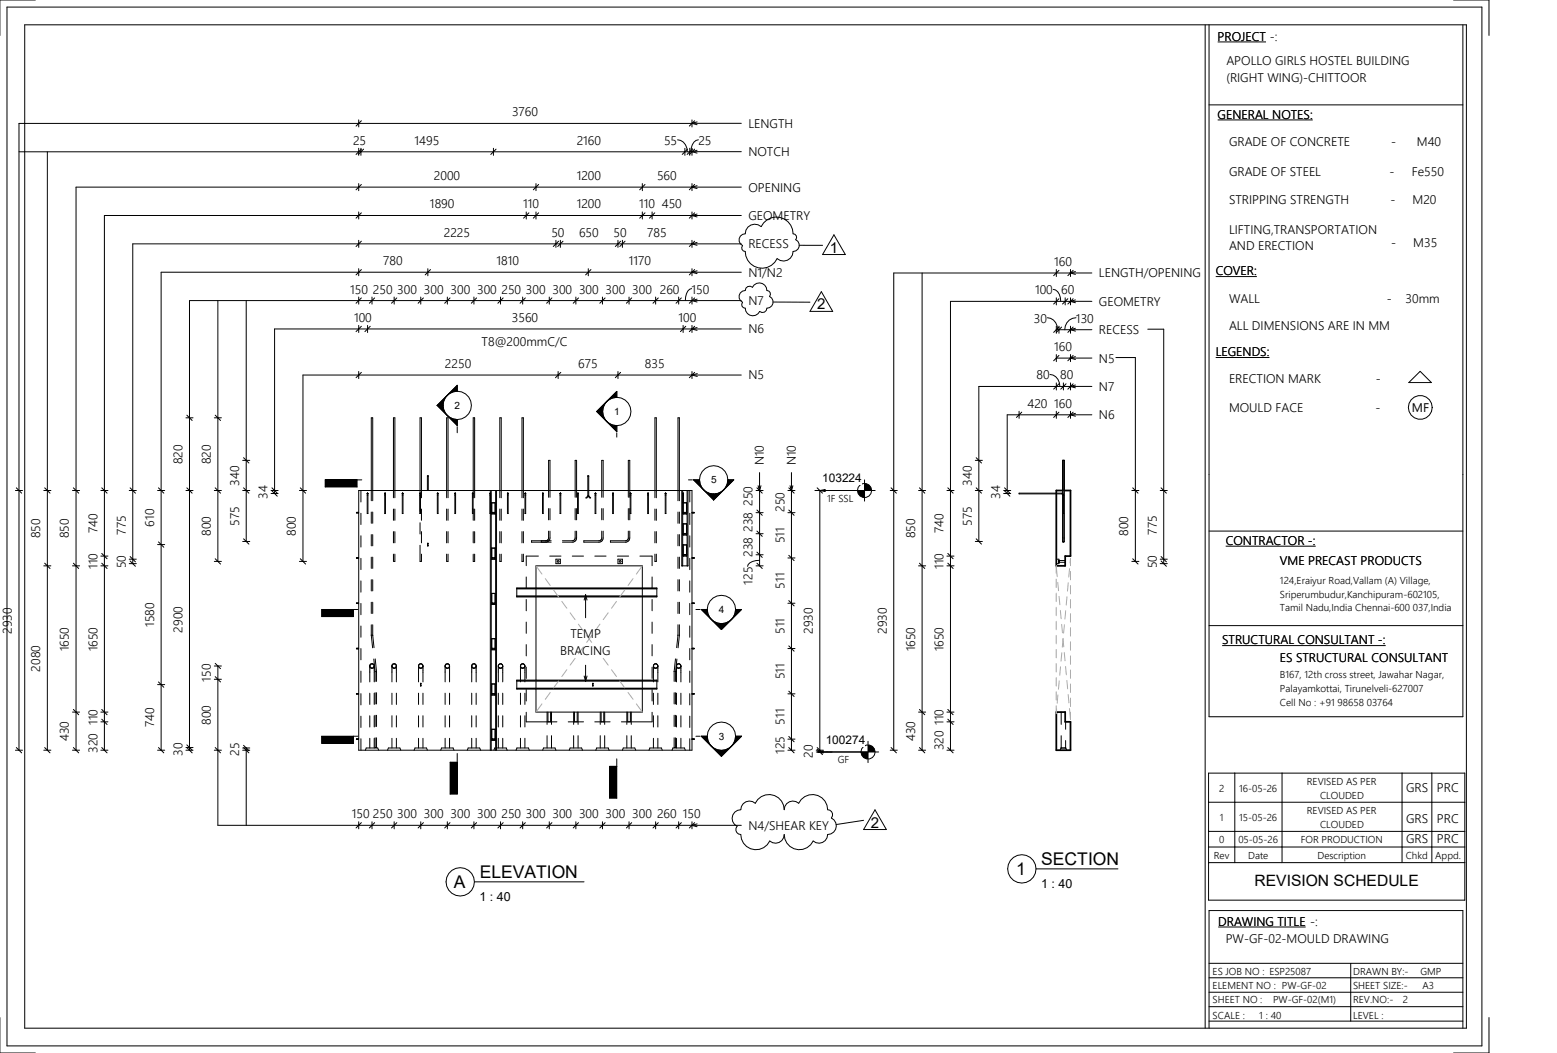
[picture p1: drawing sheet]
<svg xmlns="http://www.w3.org/2000/svg" width="439mm" height="297mm" viewBox="0 0 439 297" stroke-linecap="round" stroke-linejoin="round" font-family="sans-serif">
<g fill="#000">
<path d="M123.3 114.4l2.9-2.9-.7 .9-.5 2zM123.3 114.4h1.7l.5 2 .7 .8zM129 108.7v1.7l-1 .1-1.8 1zM168.4 116.1l2.8-2.8-.6 .8-.6 2zM168.4 116.1h1.6l.6 2 .6 .8zM171.2 113.3l2.8-2.9v1.7l-2 .5zM91.7 135.4h9v2h-9zM103.6 139.2h.2zM108.7 139.1v.2zM113.5 139.2h.2zM118.5 139.1v.2zM123.4 139.2h.2z"/>
<path d="M128.4 139.1v.2zM126.2 117.2l1.8 1 1 .2v1.6zM133.4 139.1v.2zM138.2 139.2h.2zM143.3 139.1v.2zM148.1 139.2h.2zM153.2 139.1v.2zM158 139.2h.2zM163.1 139.1v.2zM167.9 139.2h.2zM172.9 139.2h.2zM171.2 118.9l.8 .7 2 .5v1.7z"/>
<path d="M177.8 139.2h.2zM182.8 139.1v.2zM187.8 139.1v.2zM192.7 139.1v.2zM195.7 135.4h1.7l.1 1 1 1.8zM205.4 135.4h1.6l-2.8 2.8 1-1.8zM231.3 138.4l1.5-.3v.6zM241.9 138.4h2v2a2 2 0 0 1-2-2zM243.9 136.4a2 2 0 0 1 2 2h-2zM201.4 139.4l2-.5 .8-.7-2.8 2.8zM198.5 138.2l.9 .7 2 .5v1.6zM90.7 207.7h9v2h-9z"/>
<path d="M127 215.1h2v9h-2zM172 216.2h2v9h-2zM197.9 207.7h1.6l.6 2 .6 .9zM203.5 211.7l2-.5 .9-.6-2.9 2.8zM200.7 210.6l1.8 1 1 .1v1.7zM207.5 207.7h1.7l-2.8 2.9 .6-.9z"/>
</g>
<g fill="none" stroke="#000" stroke-width=".28">
<path d="M101.2 33.8v2M102 34.1l-1.5 1.5M191.2 39.4a3 3 0 0 1 2.7 3.4M195.2 33.8v2M195.2 34.8h-189.8v176.9M196 34.1l-1.5 1.5M197 39.4a2.5 2.5 0 0 0-2 2.4l-.1 1M5.4 42.8h189.8M13.4 42.8v168.9M101.2 41.8v2M101.2 51.8v2M101.2 59.8v2"/>
<path d="M101.8 41.8v2M102 42.1l-1.5 1.5M102 52l-1.5 1.5M102.6 42.1l-1.5 1.5M139.2 41.8v2M140 42.1l-1.5 1.5M148.5 59.8v2M151.2 51.8v2M151.2 59.8v2M152 52l-1.5 1.5M181.2 51.8v2M181.2 59.8v2"/>
<path d="M182 52l-1.5 1.5M184 59.8v2M193.2 41.8v2M194 42.1l-1.5 1.5M194.6 41.8v2M195.2 41.8v2M195.2 51.8v2M195.2 59.8v2M195.2 52.8h-173.7v158.9M195.4 42.1l-1.5 1.5M196 42.1l-1.5 1.5M196 52l-1.5 1.5"/>
<path d="M101.2 75.8v2M101.2 68.8h-63.7v69.6M102 60.1l-1.5 1.5M102 76.1l-1.5 1.5M120.7 75.8v2M121.5 76.1l-1.5 1.5M149.2 60.1l-1.5 1.5M152 60.1l-1.5 1.5M166 75.8v2M166.7 76.1l-1.5 1.5M182 60.1l-1.5 1.5M184.7 60.1l-1.5 1.5"/>
<path d="M195.2 75.8v2M195.2 60.8h-165.7v150.9M195.2 76.8h-149.7v134.9M196 60.1l-1.5 1.5M196 76.1l-1.5 1.5M260.2 77v61.4M298 77h-45.8v61.4M61.5 84.8v73.6M69.5 84.8v68M101.2 83.8v2M101.2 91.8v2M102 84.1l-1.5 1.5"/>
<path d="M102 92.1l-1.5 1.5M103.7 91.8v2M104.5 92.1l-1.5 1.5M105 83.8v2M105.7 84.1l-1.5 1.5M111.2 83.8v2M112 84.1l-1.5 1.5M118.7 83.8v2M119.5 84.1l-1.5 1.5M126.2 83.8v2M127 84.1l-1.5 1.5M133.7 83.8v2"/>
<path d="M134.5 84.1l-1.5 1.5M141.2 83.8v2M142 84.1l-1.5 1.5M147.5 83.8v2M148.2 84.1l-1.5 1.5M155 83.8v2M155.7 84.1l-1.5 1.5M162.5 83.8v2M163.2 84.1l-1.5 1.5M170 83.8v2M170.7 84.1l-1.5 1.5M177.5 83.8v2"/>
<path d="M178.2 84.1l-1.5 1.5M185 83.8v2M185.7 84.1l-1.5 1.5M191.5 83.8v2M192.2 84.1l-1.5 1.5M192.7 91.8v2M193.5 92.1l-1.5 1.5M195.1 81.4a2.37 2.37 0 0 0-1.7 2.4v1M195.2 83.8v2M195.2 91.8v2M195.2 84.8h-141.7v126.9M195.2 92.8h-117.7v46.4"/>
<path d="M196 84.1l-1.5 1.5M196 92.1l-1.5 1.5M298 85h-29.8v53.4M323.8 92.9h4.5v45.5M52.5 117.9h2M52.7 117.1l1.5 1.5M60.5 117.9h2M60.7 117.1l1.5 1.5M101.2 105.8h-15.7v32.6M123.3 114.4l5.7 5.6v-1.6M123.3 114.4h1.7M123.3 114.4l2.9 2.8"/>
<path d="M125 114.4l.5 2 .7 .8M126.2 117.2l1.8 1 1 .2M129 110.4a4 4 0 0 1 4 4 4 4 0 0 1-4 4M129 110.4a4 4 0 0 0-4 4 4 4 0 0 0 4 4M129 110.4a4 4 0 0 0-4 4M129 110.4v-1.7l-5.7 5.7M168.4 116.1l5.6 5.7v-1.7M168.4 116.1h1.6M170 116.1a4 4 0 0 0 4 4M174 112.1a4 4 0 0 1 4 4 4 4 0 0 1-4 4M174 112.1a4 4 0 0 0-4 4 4 4 0 0 0 4 4M174 112.1a4 4 0 0 0-4 4"/>
<path d="M174 112.1v-1.7l-5.6 5.7M287.5 117h-3.3v21.4M298 109h-21.8v20.9M314.8 100.9h5.5v37.5M397.5 107.9l3.2-3.1 3.1 3.1zM4.4 138.4h2M4.6 137.6l1.5 1.5M12.4 138.4h2M12.6 137.6l1.5 1.5M20.5 138.4h2M20.7 137.6l1.5 1.5M28.5 138.4h2"/>
<path d="M28.7 137.6l1.5 1.5M44.5 138.4h2M44.7 137.6l1.5 1.5M52.5 138.4h2M52.7 137.6l1.5 1.5M60.5 138.4h2M60.7 137.6l1.5 1.5M68.5 138.4h2M68.5 129.9h2M68.7 137.6l1.5 1.5M68.7 129.1l1.5 1.5M76.5 138.4h2"/>
<path d="M76.5 139.2h2M76.7 138.5l1.5 1.5M76.7 137.6l1.5 1.5M100.7 135.4v2h-9v-2h10.4M101.2 138.4h94v73.3h-94zM101.8 138.4v3.2M103.6 139.2h.2zM103.6 139.2v5.7h.2v-5.7M103.6 139.2h.1M103.7 139.2h-.1M103.7 139.1v.1M103.7 139.1h.1"/>
<path d="M103.7 139.1l.1 .1M103.8 139.2h.1M108.6 139.2v5.7h.2v-5.7M108.6 139.2h.1M108.6 139.1v.1M108.7 139.1v.2zM108.7 139.1h.1M108.7 139.1v.1M108.7 139.2h.1M113.5 139.2h.2zM113.5 139.2v5.7h.2v-5.7M113.5 139.2h.1"/>
<path d="M113.6 139.1h.1M113.6 139.2h.1M113.7 139.2h.1M118.4 139.2v5.7h.2v-5.7M118.4 139.2h.1M118.5 139.2h-.1M118.5 139.2h.1M118.5 139.2v-21.3h.4v22.5M118.5 139.7v4.6M118.5 139.1v.2zM118.5 139.1h.1M118.6 139.2h.1"/>
<path d="M120.6 138.4v-4.2h.2v4.2M120.6 134.4h.2M123.4 139.2h.2zM123.4 139.2v5.7h.2v-5.7M123.4 139.2h.1M123.5 139.1h.1M123.5 139.2h.1M123.6 139.2h.1M128.3 139.2v5.7h.2v-5.7M128.4 139.2h-.1M128.4 139.1v.1M128.4 139.1v.2z"/>
<path d="M128.4 139.1h.1M128.5 139.1v.1M128.5 139.2h.1M129 120.4v1.7M133.3 139.2v5.7h.2v-5.7M133.3 139.2h.1M133.4 139.1l-.1 .1M133.4 139.1v.2zM133.4 139.1h.1M133.4 139.1v.1M133.4 139.2h.1M133.5 139.2h.1"/>
<path d="M138.2 139.2h.2zM138.2 139.2v5.7h.2v-5.7M138.2 139.2h.1M138.3 139.2h-.1M138.3 139.1v.1M138.3 139.1h.1M138.3 138.4v73.3M138.4 139.1v.1M138.4 139.2h.1M138.6 138.4v73.3M139.8 138.4v73.3M140.1 138.4v73.3"/>
<path d="M143.2 139.2v5.7h.2v-5.7M143.2 139.2h.1M143.2 139.1v.1M143.3 139.1v.2zM143.3 139.1h.1M143.3 139.1v.1M143.4 139.2h.1M148.1 139.2h.2zM148.1 139.2v5.7h.2v-5.7M148.1 139.2h.1M148.2 139.2h-.1M148.2 139.1v.1"/>
<path d="M148.2 139.1h.1M148.2 139.1l.1 .1M148.3 139.2h.1M153.1 139.2v5.7h.2v-5.7M153.1 139.2h.1M153.1 139.1v.1M153.2 139.1v.2zM153.2 139.1h.1M153.2 139.1v.1M153.2 139.2h.1M153.3 139.2h.1M158 139.2h.2z"/>
<path d="M158 139.2v5.7h.2v-5.7M158 139.2h.1M158.1 139.2h-.1M158.1 139.1h.1M158.2 139.2h.1M163 139.2v5.7h.2v-5.7M163 139.2h.1M163.1 139.1v.2zM163.1 139.1h-.1M163.1 139.1h.1M163.1 139.2h.1M163.2 139.2h.1"/>
<path d="M165.9 139.9l-.6 .6h.3l.5-.6M165.9 139.9h.2M165.9 139.9v-5.7h.2v5.7M165.9 134.4h.2M166.1 139.9l.6 .6-.7-.4M167.9 139.2h.2zM167.9 139.2v5.7h.2v-5.7M167.9 139.2h.1M168 139.1h.1M168 139.1l.1 .1M168.1 139.2h.1M172.9 139.2h.2z"/>
<path d="M172.9 139.2v5.7h.2v-5.7M172.9 139.2h.1M172.9 139.1v.1M173 139.1h-.1M173 139.1v.1M173 139.2h.1M174 122.1v1.2M177.8 139.2h.2zM177.8 139.2v5.7h.2v-5.7M177.8 139.2h.1M177.9 139.1l-.1 .1M177.9 139.1h.1"/>
<path d="M177.9 139.1v.1M177.9 139.2h.1M178 139.2h.1M182.7 139.2v5.7h.2v-5.7M182.7 139.2h.1M182.8 139.2h-.1M182.8 139.2h.1M182.8 139.1v.1M182.8 139.1v.2zM182.8 139.1h.1M182.9 139.1v.1M182.9 139.2h.1"/>
<path d="M187.7 139.2v5.7h.2v-5.7M187.7 139.2h.1M187.8 139.1l-.1 .1M187.8 139.1v.2zM187.8 139.1h.1M187.8 139.1v.1M187.9 139.2h.1M192.4 138.4v21.2h1.7v-21.2M192.6 138.4v21.2M192.6 139.2h.1M192.7 139.2h-.1M192.7 139.2h.1"/>
<path d="M192.7 139.1v.1M192.7 139.1v.2zM192.7 139.1h.1M192.8 139.1v.1M192.8 139.2h.1M192.8 139.2v2.7M193.9 138.4v21.2M194.2 135.4h1.2M194.6 138.4v3.2M197.4 135.4a4 4 0 0 1 4-4 4 4 0 0 1 4 4M197.4 135.4a4 4 0 0 0 4 4 4 4 0 0 0 4-4M197.4 135.4a4 4 0 0 0 4 4"/>
<path d="M197.4 135.4h-1.7l5.7 5.6M201.4 139.4v1.6M205.4 135.4a4 4 0 0 1-4 4M205.4 135.4h1.6l-5.6 5.6M213.3 138.4h2M213.6 137.6l1.5 1.5M214.3 138.4v21.2M222.3 138.4h2M222.5 137.6l1.5 1.5M223.3 138.4v73.3M229.9 138.4h17M230.6 137.6l1.5 1.5"/>
<path d="M231.3 138.4l1.5-.3v.6zM231.3 138.4v73.8M243.9 135.4v6M287.5 139.1l12.3 .1 .3 .5v5.2h-.2v-5.2l-.2-.3-12.2-.1zM299.8 139.2v-9.3h.4v22.9M299.8 139.5v13.3M12.4 159.6h2M12.6 158.9l1.5 1.5M20.5 159.6h2M20.7 158.9l1.5 1.5M28.5 156.9h2M28.5 159.6h2"/>
<path d="M28.7 158.9l1.5 1.5M28.7 156.1l1.5 1.5M44.5 153.6h2M44.7 152.9l1.5 1.5M60.5 158.4h2M60.7 157.6l1.5 1.5M68.5 152.8h2M68.7 152l1.5 1.5M100.6 157.4h.1M100.6 144.6h.1M100.6 157.4v.1M100.6 144.6v.1"/>
<path d="M100.6 157.5h.6M100.6 157.3v.1M100.6 157.3h.6M100.6 144.7h.6M100.6 144.6h.6M101.2 157.5h.1M101.2 157.3h.1M101.2 144.7h.1M101.2 144.6h.1M101.8 144.8v3.2M101.8 151.2v3.2M101.8 157.5v3.2"/>
<path d="M104.8 141.3v-23.4h.4v23.4M104.8 144.5v3.1M104.8 150.8v3.2M104.8 157.2v3.2M105.2 144.5v3.1M105.2 150.8v3.2M105.2 157.2v3.2M111 140.4v-22.5h.4v22.5M111 143.6v3.2M111 150v3.2M111 156.3v2.1h.4v-2.1M111.4 143.6v3.2"/>
<path d="M111.4 150v3.2M118.5 153.8v4.6h.4v-2.1M118.5 147.5v3.2M118.9 143.6v3.2M118.9 150v3.2M120.6 153.3h.2v.7h-.2zM120.6 153.3h.2M120.6 154h.2M126 156.3v2.1h.4v-2.1M126 140.4v-22.5h.4v22.5M126 143.6v3.2M126 150v3.2"/>
<path d="M126.4 143.6v3.2M126.4 150v3.2M133.5 156.3v2.1h.4v-2.1M133.5 140.4v-22.5h.4v22.5M133.5 143.6v3.2M133.5 150v3.2M133.9 143.6v3.2M133.9 150v3.2M138.7 154.6v3.2M138.7 141.9v3.1M138.7 157.8h1M138.7 154.6h1"/>
<path d="M138.7 145h1M138.7 141.9h1M138.8 157.3v.2M138.8 157.5h.9M138.8 157.3h.9M138.8 144.6v.1M138.8 144.7h.9M138.8 144.6h.9M138.8 157.5h.1M138.8 157.3h.1M138.8 144.7h.1M138.8 144.6h.1"/>
<path d="M138.8 141.9v3.1M138.8 154.6v3.2M138.8 154.7h.9M138.8 157.7h.9M138.9 157.3v.1M138.9 144.6h.1M139.7 141.9v3.1M139.7 154.6v3.2M139.7 157.5h.1M139.7 157.3h.1M139.7 144.7h.1M139.7 144.6h.1"/>
<path d="M139.7 157.3v.2M139.7 144.6v.1M139.7 154.6h.1M139.7 141.9h.1M139.7 157.8h.1M139.7 145h.1M141 156.3v2.1h.4v-2.1M141 140.4v-22.5h.4v22.5M141 143.6v3.2M141 150v3.2M141.4 143.6v3.2M141.4 150v3.2"/>
<path d="M147.3 156.3v2.1h.4v-2.1M147.3 140.4v-22.5h.4v22.5M147.3 143.6v3.2M147.3 150v3.2M147.7 143.6v3.2M147.7 150v3.2M151.2 159.6h30v41.3h-30zM151.9 156.9h-3.4v2.7M152.7 152.6v.4M154.8 140.3v-10.4h.4v10.4M154.8 143.5v3.2M154.8 149.9l-.1 2.1-.2 .3-.5 .3"/>
<path d="M155.1 156.9h3.2M155.2 143.5v3.2M155.2 149.9l-.1 2.2-.5 .7-.6 .2M155.5 152.6h-5.5v.4h5.5M156.8 157.8h1.3v1.2h-1.3zM161.5 156.9h3.1M162.3 149.9l-.1 2.1-.3 .5-3.2 .1M162.3 140.3v-10.4h.4v10.4M162.3 143.5v3.2M162.7 149.9v1.9l-.4 .8-.8 .4h-2.8M162.7 143.5v3.2M167.8 156.9h3.2"/>
<path d="M169.8 149.9v2.1l-.4 .5-4.7 .1v.4l4.9-.2 .5-.7 .1-2.2M169.8 140.3v-10.4h.4v10.4M169.8 143.5v3.2M170.2 143.5v3.2M174.2 156.9h3.2M174.4 157.8h1.2v1.2h-1.2zM177.3 149.9v2.1l-.4 .5-4.7 .1v.4l4.9-.2 .5-.7 .1-2.2M177.3 140.3v-10.4h.4v10.4M177.3 143.5v3.2M177.7 143.5v3.2M180.5 156.9h3.5v2.7M184.8 156.3v2.1h.4v-2.1"/>
<path d="M184.8 140.4v-22.5h.4v22.5M184.8 143.6v3.2M184.8 150v3.2M185.2 143.6v3.2M185.2 150v3.2M191.3 141.3v-23.4h.4v23.4M191.3 144.5v3.1M191.3 150.8v3.2M191.3 157.2v3.2M191.7 144.5v3.1M191.7 150.8v3.2M191.7 157.2v3.2"/>
<path d="M192.7 147.8v3.1M192.7 153.7v3.2M192.7 141.9v3.1M192.7 156.9h1M192.7 145h1M192.7 141.9h1M192.7 150.9h1M192.7 147.8h1M192.7 153.7h1M192.8 150.5v.2M192.8 150.7h.9M192.8 150.5h.9"/>
<path d="M192.8 156.4v.2M192.8 156.6h.9M192.8 156.4h.9M192.8 144.6v.1M192.8 144.7h.9M192.8 144.6h.9M192.8 144.7h.1M192.8 144.6h.1M192.8 150.7h.1M192.8 150.5h.1M192.8 156.6h.1M192.8 156.4h.1"/>
<path d="M192.8 141.9v3.1M192.8 147.8v3.1M192.8 153.7v3.2M192.8 147.8h.9M192.8 150.9h.9M192.9 150.5h.1M192.9 156.4h.1M192.9 144.6h.1M192.9 156.4v.1M193.7 141.9v3.1M193.7 147.8v3.1M193.7 153.7v3.2"/>
<path d="M193.7 144.7h.1M193.7 144.6h.1M193.7 150.7h.1M193.7 150.5h.1M193.7 156.6h.1M193.7 156.4h.1M193.7 150.5v.2M193.7 156.4v.2M193.7 144.6v.1M193.7 147.8h.1M193.7 153.7h.1M193.7 141.9h.1"/>
<path d="M193.8 150.9h.1M193.8 156.9h.1M193.8 145h.1M193.8 141.9v3.1M193.8 147.8v3.1M193.8 153.7v3.2M194.6 144.8v3.2M194.6 151.2v3.2M194.6 157.5v3.2M195.2 157.5h.1M195.2 157.3h.1M195.2 144.7h.1"/>
<path d="M195.2 144.6h.1M195.3 157.5h.5M195.3 157.3h.5M195.3 144.7h.5M195.3 144.6h.5M195.8 157.3l.1 .1M195.8 144.6h.1M195.9 157.4h.1M195.9 144.6h.1M195.9 157.4l-.1 .1M195.9 144.6l-.1 .1M213.3 159.6h2"/>
<path d="M213.3 144.6h2M213.3 156.5h2M213.3 150.6h2M213.6 158.9l1.5 1.5M213.6 155.8l1.5 1.5M213.6 149.8l1.5 1.5M213.6 143.9l1.5 1.5M214.3 158.1a4 4 0 0 0-3.2 1.2l-.2 .5M222.3 157.4h2M222.3 144.6h2M222.5 156.7l1.5 1.5M222.5 143.9l1.5 1.5"/>
<path d="M298 157.8h.8v1.2h-.8M298.8 158.6h1.7M298.8 158.1h1.7M299.8 152.8l.2 .2 .2-.2M100.6 170.2h.1M100.6 170.2v.1M100.6 170.3h.6M100.6 170.1v.1M100.6 170.1h.6M101.2 170.3h.1M101.2 170.1h.1M101.8 163.9v3.2"/>
<path d="M101.8 170.3v3.1M101.8 176.6v3.2M104.8 163.6v3.1M104.8 169.9v3.2M104.8 176.3v2.9l.3 3.6M105.2 163.6v3.1M105.2 169.9v3.2M105.2 176.3v2.9M105.2 179.2v.1M105.2 179.3l.3 3.4M138.7 167.4v3.1M138.7 170.5h1"/>
<path d="M138.7 167.4h1M138.8 170.1v.2M138.8 170.3h.9M138.8 170.1h.9M138.8 170.3h.1M138.8 170.1h.1M138.8 167.4v3.1M138.8 167.4h.9M138.9 170.1h.1M139.7 167.4v3.1M139.7 170.3h.1M139.7 170.1h.1"/>
<path d="M139.7 170.1v.2M139.7 167.4h.1M139.7 170.5h.1M145.8 165.9h39.5v2.5h-39.5zM145.8 168.2h39.5M145.8 166.1h39.5M148.5 162.8v3.2M148.5 169.1v3.2M148.5 175.5v3.2M184 162.8v3.2M184 169.1v3.2M184 175.5v3.2"/>
<path d="M191.3 179.3l-.4 3.4M191.3 179.2v.1M191.3 163.6v3.1M191.3 169.9v3.2M191.3 176.3v2.9M191.7 163.6v3.1M191.7 169.9v3.2M191.7 176.3v2.9l-.4 3.6M194.6 163.9v3.2M194.6 170.3v3.1M194.6 176.6v3.2M195.2 170.3h.1"/>
<path d="M195.2 170.1h.1M195.3 170.3h.5M195.3 170.1h.5M195.8 170.1l.1 .1M195.9 170.2h.1M195.9 170.2l-.1 .1M222.3 170.2h2M222.5 169.5l1.5 1.5M44.5 193.2h2M44.7 192.4l1.5 1.5M60.5 191.7h2M60.5 187.9h2"/>
<path d="M60.7 190.9l1.5 1.5M60.7 187.2l1.5 1.5M61.5 187.9v45h133.7M100.6 195.8h.1M100.6 183h.1M100.6 183v.1M100.6 195.8h.6M100.6 195.7v.1M100.6 195.7h.6M100.6 183.1h.6M100.6 182.9v.1M100.6 182.9h.6"/>
<path d="M101.2 195.8h.1M101.2 195.7h.1M101.2 183.1h.1M101.2 182.9h.1M101.8 183v3.2M101.8 189.3v3.2M101.8 195.7v3.2M104.3 187.9l.1 .3 .6 .3M104.3 187.9v4.5M104.3 195.6v3.2M104.3 187.9l.2 .4 .4 .2M104.6 187.4l-.3 .5"/>
<path d="M104.6 187.4h.1M104.9 187.3l-.3 .1M105 187.3l.5 .3 .1 .3M105 187.3l-.4 .1-.3 .5M105 187.3l.4 .2 .2 .4M105.3 188.4l-.3 .1M105.3 188.4h.1M105.5 185.9l.3 3.6v2.8M105.6 187.9l-.3 .5M105.6 187.9l-.3 .5-.3 .1M105.6 187.9v4.5M105.6 195.6v3.2"/>
<path d="M105.8 195.4v3.2M105.9 185.9l.3 3.5v2.9M106.2 195.4v3.2M110.6 187.9l.1 .3 .5 .3M110.6 187.9v4.5M110.6 195.6v3.2M110.6 187.9l.3 .6M110.9 187.4l-.3 .5M110.9 187.4h.1M110.9 188.5h.1M111 188.5h.2M111.2 187.3l-.3 .1"/>
<path d="M111.2 187.3l.5 .3 .1 .3M111.2 187.3l-.3 .1-.3 .5M111.2 187.3h.2M111.4 187.3h.1M111.5 187.3l.3 .6-.3 .5M111.5 188.4l-.3 .1M111.8 187.9l-.3 .5-.3 .1M111.8 187.9v4.5M111.8 195.6v3.2M118.1 187.9l.1 .3 .5 .3M118.1 187.9v4.5M118.1 195.6v3.2"/>
<path d="M118.1 187.9l.2 .4 .4 .2M118.4 187.4l-.3 .5M118.4 187.4h.1M118.6 192.8h.2v.7h-.2zM118.6 192.8h.2M118.6 193.5h.2M118.7 187.3l-.3 .1M118.7 187.3l.5 .3 .1 .3M118.7 187.3l-.3 .1-.3 .5M118.7 187.3l.5 .2 .1 .4M119 188.4l-.3 .1M119.1 188.4h-.1"/>
<path d="M119.3 187.9l-.2 .5M119.3 187.9l-.2 .5-.4 .1M119.3 187.9v4.5M119.3 195.6v3.2M125.6 187.9l.1 .3 .5 .3M125.6 187.9v4.5M125.6 195.6v3.2M125.6 187.9l.3 .6M125.9 188.5h.1M126 188.5h.2M126.2 187.3l-.4 .2-.2 .4M126.2 187.3l.5 .3 .1 .3"/>
<path d="M126.2 187.3l-.3 .1-.3 .5M126.2 187.3h.2M126.4 187.3h.1M126.5 187.3l.3 .6M126.5 188.4l-.3 .1M126.6 188.4h-.1M126.8 187.9l-.2 .5M126.8 187.9l-.2 .5-.4 .1M126.8 187.9v4.5M126.8 195.6v3.2M133.1 187.9l.1 .3 .5 .3M133.1 187.9v4.5"/>
<path d="M133.1 195.6v3.2M133.1 187.9l.1 .4M133.2 188.3l.2 .2M133.4 187.4l-.3 .5M133.4 187.4h.1M133.5 188.5h.1M133.5 188.5h.2M133.7 187.3l-.3 .1M133.7 187.3l.5 .3 .1 .3M133.7 187.3l-.3 .1-.3 .5M133.7 187.3h.2M134 187.3h.1"/>
<path d="M134 187.3l.3 .6M134 188.4l-.3 .1M134.3 187.9l-.3 .5M134.3 187.9l-.2 .5-.4 .1M134.3 187.9v4.5M134.3 195.6v3.2M138.7 193v3.1M138.7 180.2v3.1M138.7 196.1h1M138.7 193h1M138.7 183.3h1M138.7 180.2h1"/>
<path d="M138.8 195.7v.1M138.8 195.8h.9M138.8 195.7h.9M138.8 182.9v.2M138.8 183.1h.9M138.8 182.9h.9M138.8 195.8h.1M138.8 195.7h.1M138.8 183.1h.1M138.8 182.9h.1M138.8 180.2v3.1M138.8 193v3.1"/>
<path d="M138.9 195.7h.1M138.9 182.9h.1M139.7 180.2v3.1M139.7 193v3.1M139.7 195.8h.1M139.7 195.7h.1M139.7 183.1h.1M139.7 182.9h.1M139.7 195.7v.1M139.7 182.9v.2M139.7 193h.1M139.7 180.2h.1"/>
<path d="M139.7 196.1h.1M139.7 183.3h.1M140.6 187.9l.1 .3 .5 .3M140.6 187.9v4.5M140.6 195.6v3.2M140.6 187.9l.2 .4 .4 .2M140.9 187.4l-.3 .5M140.9 187.4h.1M141.2 187.3l-.3 .1M141.2 187.3l.5 .3 .1 .3M141.2 187.3l-.3 .1-.3 .5M141.2 187.3l.5 .2 .1 .4"/>
<path d="M141.5 188.4l-.3 .1M141.6 188.4h.1M141.8 187.9l-.2 .5M141.8 187.9l-.2 .5-.4 .1M141.8 187.9v4.5M141.8 195.6v3.2M145.8 191.9h39.5v2.5h-39.5zM145.8 194.2h39.5M145.8 192.1h39.5M146.8 187.9l.1 .3 .6 .3M146.8 187.9v4.5M146.8 195.6v3.2"/>
<path d="M146.8 187.9l.2 .4M147 188.3l.2 .2M147.1 187.4l-.3 .5M147.1 187.4h.1M147.2 188.5h.1M147.2 188.5h.3M147.5 187.3l-.4 .1M147.5 187.3l.5 .3 .1 .3M147.5 187.3l-.4 .1-.3 .5M147.5 187.3h.2M147.7 187.3h.1M147.7 187.3l.4 .6"/>
<path d="M147.8 188.4l-.3 .1M148.1 187.9l-.3 .5M148.1 187.9l-.3 .5-.3 .1M148.1 187.9v4.5M148.1 195.6v3.2M148.5 181.9v3.2M148.5 188.2v3.2M148.5 194.6v3.2M167.2 192.8h.1v.7h-.1zM167.2 192.8h.1M167.2 193.5h.1M184 181.9v3.2"/>
<path d="M184 188.2v3.2M184 194.6v3.2M184.4 187.9l.1 .3 .5 .3M184.4 187.9v4.5M184.4 195.6v3.2M184.4 187.9l.3 .6M184.6 187.4l-.2 .5M184.6 187.4h.1M184.7 188.5h.1M184.8 188.5h.2M185 187.3l-.3 .1M185 187.3l.5 .3 .1 .3"/>
<path d="M185 187.3l-.4 .1-.2 .5M185 187.3h.2M185.2 187.3h.1M185.3 187.3l.3 .6M185.3 188.4l-.3 .1M185.3 188.4h.1M185.5 188.2l-.2 .2M185.6 187.9l-.1 .3M185.6 187.9l-.3 .5-.3 .1M185.6 187.9v4.5M185.6 195.6v3.2M190.2 195.4v3.2"/>
<path d="M190.6 185.9l-.4 3.5v2.9M190.6 195.4v3.2M190.9 187.9l.1 .3 .5 .3M190.9 187.9v4.5M190.9 195.6v3.2M190.9 187.9l.1 .4M191 188.3l.2 .2M191 185.9l-.4 3.6v2.8M191.1 187.4l-.2 .5M191.2 187.4h-.1M191.2 188.5h.1M191.3 188.5h.2"/>
<path d="M191.5 187.3l-.3 .1M191.5 187.3l.5 .3 .1 .3M191.5 187.3l-.4 .1-.2 .5M191.5 187.3h.2M191.7 187.3h.1M191.8 187.3l.3 .6M191.8 188.4l-.3 .1M192.1 187.9l-.3 .5M192.1 187.9l-.3 .5-.3 .1M192.1 187.9v4.5M192.1 195.6v3.2M194.6 183v3.2"/>
<path d="M194.6 189.3v3.2M194.6 195.7v3.2M195.2 195.8h.1M195.2 195.7h.1M195.2 183.1h.1M195.2 182.9h.1M195.3 195.8h.5M195.3 195.7h.5M195.3 183.1h.5M195.3 182.9h.5M195.8 195.7l.1 .1M195.8 182.9l.1 .1"/>
<path d="M195.9 195.8h.1M195.9 183h.1M195.9 195.8h-.1M195.9 183l-.1 .1M222.3 195.8h2M222.3 183h2M222.5 195l1.5 1.5M222.5 182.2l1.5 1.5M4.4 211.7h2M4.6 210.9l1.5 1.5M12.4 211.7h2M12.6 210.9l1.5 1.5"/>
<path d="M20.5 211.7h2M20.5 200.9h2M20.7 210.9l1.5 1.5M20.7 200.2l1.5 1.5M28.5 203.7h2M28.5 211.7h2M28.5 200.9h2M28.7 210.9l1.5 1.5M28.7 202.9l1.5 1.5M28.7 200.2l1.5 1.5M44.5 211.7h2M44.7 210.9l1.5 1.5"/>
<path d="M52.5 210.9h2M52.5 211.7h2M52.7 210.9l1.5 1.5M52.7 210.2l1.5 1.5M60.5 211.7h2M60.7 210.9l1.5 1.5M68.5 211h2M68.5 211.7h2M68.7 210.9l1.5 1.5M68.7 210.3l1.5 1.5M69.5 211v21.9M99.7 207.7v2h-9v-2h10.3"/>
<path d="M100.6 208.5h.1M100.6 208.5v.1M100.6 208.6h.6M100.6 208.5h.6M101.2 208.6h.1M101.2 208.5h.1M101.8 202.1v3.1M101.8 208.4v3.3M103.1 211.7l.2-.7h3.3l.2 .7M104.3 201.9v3.2M104.3 208.3v2.7M105.6 201.9v3.2"/>
<path d="M105.6 208.3v2.7M105.8 208.2v2.7h.4v-2.7M105.8 201.8v3.2M106.2 201.8v3.2M109.3 211.7l.3-.7h3.2l.3 .7M110.6 201.9v3.2M110.6 208.3v2.7M111.8 201.9v3.2M111.8 208.3v2.7M116.8 211.7l.3-.7h3.2l.3 .7M118.1 201.9v3.2M118.1 208.3v2.7"/>
<path d="M119.3 201.9v3.2M119.3 208.3v2.7M124.3 211.7l.3-.7h3.2l.3 .7M125.6 201.9v3.2M125.6 208.3v2.7M126.8 201.9v3.2M126.8 208.3v2.7M129 212.6v11.5h-2v-9h2M131.8 211.7l.3-.7h3.2l.3 .7M133.1 201.9v3.2M133.1 208.3v2.7M134.3 201.9v3.2"/>
<path d="M134.3 208.3v2.7M138.7 205.8v3.1M138.7 208.9h1M138.7 205.8h1M138.8 208.5v.1M138.8 208.6h.9M138.8 208.5h.9M138.8 208.6h.1M138.8 208.5h.1M138.8 205.8v3.1M138.9 208.5h.1M139.3 211.7l.3-.7h3.2l.3 .7"/>
<path d="M139.7 205.8v3.1M139.7 208.6h.1M139.7 208.5h.1M139.7 208.5v.1M139.7 205.8h.1M139.7 208.9h.1M140.6 201.9v3.2M140.6 208.3v2.7M141.8 201.9v3.2M141.8 208.3v2.7M145.6 211.7l.2-.7h3.3l.2 .7M146.8 201.9v3.2"/>
<path d="M146.8 208.3v2.7M148.1 201.9v3.2M148.1 208.3v2.7M148.5 201v2.7h8.6M153.1 211.7l.2-.7h3.3l.2 .7M154.3 200.9v3.5M154.3 207.6v3.4M154.6 200.9v2.8M155.3 200.9v2.8M155.6 200.9v3.5M155.6 207.6v3.4M160.3 203.7h4.3"/>
<path d="M160.6 211.7l.2-.7h3.3l.3 .7M161.9 200.9v3.5M161.9 207.6v3.4M162.1 200.9v2.8M162.9 200.9v2.8M163.1 200.9v3.5M163.1 207.6v3.4M167.8 203.7h4.3M168.1 211.7l.3-.7h3.2l.3 .7M169.4 200.9v3.5M169.4 207.6v3.4M169.6 200.9v2.8"/>
<path d="M170.4 200.9v2.8M170.6 200.9v3.5M170.6 207.6v3.4M174 214.1v11.1h-2v-9h2M175.6 211.7l.3-.7h3.2l.3 .7M176.9 200.9v3.5M176.9 207.6v3.4M177.1 200.9v2.8M177.9 200.9v2.8M178.1 200.9v3.5M178.1 207.6v3.4M183.1 211.7l.3-.7h3.2l.3 .7"/>
<path d="M184 201v2.7h-8.7M184.4 201.9v3.2M184.4 208.3v2.7M185.6 201.9v3.2M185.6 208.3v2.7M189.6 211.7l.3-.7h3.2l.3 .7M190.2 201.8v3.2M190.2 208.2v2.7h.4v-2.7M190.6 201.8v3.2M190.9 201.9v3.2M190.9 208.3v2.7M192.1 201.9v3.2"/>
<path d="M192.1 208.3v2.7M194.6 202.1v3.1M194.6 208.4v3.3M195.2 208.6h.1M195.2 208.5h.1M195.3 208.6h.5M195.3 208.5h.5M195.8 208.5h.1M195.9 208.5h.1M195.9 208.5l-.1 .1M196.3 207.7h1.2M199.5 207.7a4 4 0 0 1 4-4 4 4 0 0 1 4 4"/>
<path d="M199.5 207.7a4 4 0 0 0 4 4 4 4 0 0 0 4-4M199.5 207.7a4 4 0 0 0 4 4M199.5 207.7h-1.6l5.6 5.7M203.5 211.7v1.7M207.5 207.7a4 4 0 0 1-4 4M207.5 207.7h1.7l-5.7 5.7M222.3 211.7h2M222.3 208.5h2M222.5 210.9l1.5 1.5M222.5 207.8l1.5 1.5M230.3 211.7h2M230.3 212.2h4.4"/>
<path d="M230.6 211.4l1.5 1.5M230.6 210.9l1.5 1.5M299.1 211.7l.2-.7h1.4l.3 .7M299.4 200.9v3.5M299.4 207.6v3.4M300.7 203.7v2.1M300.7 208.9v2.1M101.2 231.9v2M102 232.1l-1.5 1.5M105 231.9v2M105.7 232.1l-1.5 1.5M111.2 231.9v2"/>
<path d="M112 232.1l-1.5 1.5M118.7 231.9v2M119.5 232.1l-1.5 1.5M126.2 231.9v2M127 232.1l-1.5 1.5M133.7 231.9v2M134.5 232.1l-1.5 1.5M141.2 231.9v2M142 232.1l-1.5 1.5M147.5 231.9v2M148.2 232.1l-1.5 1.5M155 231.9v2"/>
<path d="M155.7 232.1l-1.5 1.5M162.5 231.9v2M163.2 232.1l-1.5 1.5M170 231.9v2M170.7 232.1l-1.5 1.5M177.5 231.9v2M178.2 232.1l-1.5 1.5M185 231.9v2M185.7 232.1l-1.5 1.5M191.5 231.9v2M192.2 232.1l-1.5 1.5M195.2 231.9v2"/>
<path d="M196 232.1l-1.5 1.5"/>
<circle cx="400.7" cy="115" r="3.4"/>
<circle cx="243.9" cy="138.4" r="2"/>
<circle cx="157.5" cy="158.4" r=".25"/>
<circle cx="175" cy="158.4" r=".25"/>
</g>
<g fill="none" stroke="#aaa" stroke-width=".28">
<path d="M151.2 159.6l1.7 2.4M181.2 159.6l-1.7 2.4M301.9 158.9l.1-1.4v2.1M153.8 163.3l1.4 1.9M156.2 166.5l1.4 1.9M158.5 169.7l1.4 1.9M160.9 172.9l1.4 1.9M163.2 176.1l1.4 1.9M165.5 179.3l1.4 1.9M166.9 179.3l-1.4 1.9M169.3 176.1l-1.4 1.9M171.6 172.9l-1.4 1.9"/>
<path d="M173.9 169.7l-1.4 1.9M176.3 166.5l-1.4 1.9M178.6 163.3l-1.4 1.9M298 161.8v-2.2l.3 3.1M298 163.4v2.4M298 167.4v2.3M298 171.3v2.4M298 175.3v2.4M298 179.3v2.4M298.4 164.3l.3 2.4M298.8 168.3l.2 2.3M299.2 172.2l.2 2.4"/>
<path d="M299.5 176.2l.3 2.3M300.3 176.3l-.2 2.3M300.7 172.3l-.2 2.4M301 168.4l-.2 2.3M301.4 164.4l-.2 2.4M301.8 160.5l-.3 2.3M302 161.2v2.4M302 165.2v2.4M302 169.2v2.3M302 173.1v2.4M302 177.1v2.4M152.9 198.6l-1.7 2.3"/>
<path d="M155.2 195.4l-1.4 1.9M157.6 192.2l-1.4 1.9M159.9 189l-1.4 1.9M162.3 185.7l-1.4 2M164.6 182.5l-1.4 2M167.9 182.5l1.4 2M170.2 185.7l1.4 2M172.5 189l1.4 1.9M174.9 192.2l1.4 1.9M177.2 195.4l1.4 1.9M179.5 198.6l1.7 2.3M298 199.1v2.2l.1-1.3"/>
<path d="M298 183.2v2.4M298 187.2v2.4M298 191.2v2.4M298 195.2v2.3M298.5 196l-.2 2.4M298.9 192.1l-.3 2.4M299.2 188.1l-.2 2.4M299.6 184.2l-.2 2.4M299.9 180.1l.2 2.4M299.9 180.2l-.2 2.4M300.3 184.1l.2 2.4M300.6 188l.3 2.4"/>
<path d="M301 192l.2 2.4M301.4 195.9l.2 2.4M301.7 199.9l.3 3.1v-2.1M302 181.1v2.4M302 185v2.4M302 189v2.4M302 193v2.4M302 197v2.3"/>
</g>
<path d="M299.8 138.4h-1.8v.7M300.2 138.4h1.8v18.5h-1.5v2.7h-2.5v-20.3M298 200.9h2.5v2.8h1.5v8h-4z" fill="none" stroke="#000" stroke-width=".5"/>
<path d="M232 133h11.1v3.8h-11.1z" fill="#fff"/>
<g fill="none" stroke="#000" stroke-width=".28">
<path d="M230.7 212.2l1.5-.3v.5zM230.7 212.2h17.2M244.9 209.2v6"/>
<circle cx="244.9" cy="212.2" r="2"/>
</g>
<path d="M230.7 212.2l1.5-.3v.5zM242.9 212.2h2v2a2 2 0 0 1-2-2zM244.9 210.2a2 2 0 0 1 2 2h-2z" fill="#000"/>
<path d="M233 206.8h11.1v3.8h-11.1z" fill="#fff"/>
<g fill="none" stroke="#000" stroke-width=".28">
<path d="M2 2h416.1v293.1h-416.1zM7 7h406.7v283.1h-406.7zM10 0h-10v10M340 7v283.1M341.1 7v195.2h71.6v-195.2M343.6 11.8h13.6M410.1 0h10v10M195.2 34.8l1.5 .4M195.2 34.8h13.9M196.7 34.4l-1.5 .4M341.1 29.6h71.6M343.6 33.8h26.8"/>
<path d="M195.2 42.8l1.5 .4M195.2 42.8h13.9M195.2 52.8l1.5 .4M195.2 52.8h13.9M196.7 42.4l-1.5 .4M196.7 52.4l-1.5 .4M101.2 67.8v2M101.2 68.8h107.9M102 68.1l-1.5 1.5M156.8 67.8v2M157.6 68.1l-1.5 1.5M158.1 67.8v2"/>
<path d="M158.8 68.1l-1.5 1.5M174.4 67.8v2M175.1 68.1l-1.5 1.5M175.6 67.8v2M176.4 68.1l-1.5 1.5M195.2 76.8l1.5 .4M195.2 76.8h13.9M195.2 60.8l1.5 .4M195.2 60.8h13.9M195.2 67.8v2M196 68.1l-1.5 1.5M196.7 76.4l-1.5 .4"/>
<path d="M196.7 60.4l-1.5 .4M196.7 68.4l-1.5 .4 1.5 .4M211 64.1a2.7 2.7 0 0 1 3.8-.2 4.7 4.7 0 0 1 5.3-2.6 4.7 4.7 0 0 1 3.7 4.7 1 1 0 0 1 .9 .5 1 1 0 0 1-.2 1.1 1.75 1.75 0 0 1 1 2 1.75 1.75 0 0 1-1.7 1.4 2.7 2.7 0 0 1-1.6 2.4 2.7 2.7 0 0 1-2.9-.4 4.7 4.7 0 0 1-5.3 2.6 4.7 4.7 0 0 1-3.7-4.6 1 1 0 0 1-1-.6 1 1 0 0 1 .2-1.1 1.75 1.75 0 0 1-1-2 1.75 1.75 0 0 1 1.8-1.3l.2-1.1zM225.5 69.2h6.6M235.3 66.3l3.2 5.5h-6.4zM298 76v2M298.8 76.3l-1.5 1.5M302 76v2M302.8 76.3l-1.5 1.5M303.4 76.6l-1.5 .4 1.5 .4M308.1 77h-10.1M343 78h11.6"/>
<path d="M195.2 84.8l1.5 .4M195.2 84.8h13.9M195.2 92.8l1.5 .4M195.2 92.8h13.9M196.7 84.4l-1.5 .4M196.7 92.4l-1.5 .4M208.9 82.6l.6-.5 .8-.1a1.22 1.22 0 0 1 .7-1.2 1.22 1.22 0 0 1 1.3 .2 2.14 2.14 0 0 1 2.4-1.1 2.14 2.14 0 0 1 1.7 2.1 1 1 0 0 1 .9 .6 1 1 0 0 1-.2 1 1.75 1.75 0 0 1 1 2 1.75 1.75 0 0 1-1.7 1.4 1.22 1.22 0 0 1-.7 1.1 1.22 1.22 0 0 1-1.4-.2 2.14 2.14 0 0 1-2.4 1.2 2.14 2.14 0 0 1-1.6-2.1 1 1 0 0 1-1-.6 1 1 0 0 1 .2-1.1 1.75 1.75 0 0 1-.6-2.7zM218.1 85.2l10.4 .1M231.7 82.3l3.2 5.6h-6.4zM295.5 89.6a3.1 3.1 0 0 1 2.9 3.4M297.2 81.6a2.5 2.5 0 0 1 2 2.4l.1 1M298 84v2"/>
<path d="M298 92v2M298.8 84.3l-1.5 1.5M298.8 92v2M298.8 92.3l-1.5 1.5M299.5 92.3l-1.5 1.5M300.5 84v2M301.3 84.3l-1.5 1.5M302 84v2M302 92v2M302.8 84.3l-1.5 1.5M302.8 92.3l-1.5 1.5M303.4 84.6l-1.5 .4 1.5 .4"/>
<path d="M303.4 92.6l-1.5 .4 1.5 .4M303.6 89.6a3.3 3.3 0 0 0-3.2 3.4M308.1 85h-10.1M308.1 93h-10.1M101.2 105.8h107.9M101.2 104.8v2M102 105.1l-1.5 1.5M157.5 104.8v2M158.2 105.1l-1.5 1.5M174.4 104.8v2M175.1 105.1l-1.5 1.5M195.2 104.8v2"/>
<path d="M196 105.1l-1.5 1.5M196.7 105.4l-1.5 .4 1.5 .4M287.5 116v2M288.3 116.3l-1.5 1.5M296.2 105.7a3.1 3.1 0 0 1 2.8 3.3M298 100v2M298 108v2M298 116v2M298.8 100.3l-1.5 1.5M298.8 108.3l-1.5 1.5M298.8 116.3l-1.5 1.5M300 108v2"/>
<path d="M300.8 108.3l-1.5 1.5M302 100v2M302 108v2M302 116v2M302.8 100.3l-1.5 1.5M302.8 108.3l-1.5 1.5M302.8 116.3l-1.5 1.5M303.4 100.6l-1.5 .4 1.5 .4M303.4 108.6l-1.5 .4 1.5 .4M303.4 116.6l-1.5 .4 1.5 .4M308.1 101h-10.1M308.1 109h-10.1"/>
<path d="M308.1 117h-20.6M343 100.9h15.2M36.5 138.4h2M36.7 137.6l1.5 1.5M37.5 138.4v20.6M84.5 138.4h2M84.7 137.6l1.5 1.5M85.5 138.4v20M213.9 137l.4 1.5M214.3 133.3v5.2M214.7 137l-.4 1.5M222.9 137l.4 1.5"/>
<path d="M223.3 133.3v5.2M223.7 137l-.4 1.5M251.2 138.4h2M251.4 137.6l1.5 1.5M252.2 138.4v73.3M259.2 138.4h2M259.4 137.6l1.5 1.5M260.2 138.4v73.3M267.2 138.4h2M267.4 137.6l1.5 1.5M268.2 138.4v73.3M275.2 138.4h2"/>
<path d="M275.2 129.9h2M275.4 137.6l1.5 1.5M275.4 129.1l1.5 1.5M276.2 129.9v22.9M283.2 138.4h2M283.2 139.2h2M283.4 138.5l1.5 1.5M283.4 137.6l.8 .8M284.2 138.4v.8M284.2 138.4l.7 .7M319.3 138.4h2M319.6 137.6l1.5 1.5"/>
<path d="M320.3 138.4v20M327.3 138.4h2M327.6 137.6l1.5 1.5M328.3 138.4v20.6M36.5 159h2M36.5 157.8h2M36.7 158.3l1.5 1.5M36.7 157l1.5 1.5M84.5 158.4h2M84.7 157.6l1.5 1.5M259.2 159.6h2M259.4 158.9l1.5 1.5"/>
<path d="M267.2 159.6h2M267.2 156.9h2M267.4 158.9l1.5 1.5M267.4 156.1l1.5 1.5M275.2 152.8h2M275.4 152l1.5 1.5M319.3 158.4h2M319.6 157.6l1.5 1.5M327.3 159h2M327.3 157.8h2M327.6 158.3l.7 .7M327.6 157l1.5 1.5"/>
<path d="M328.3 159l.8 .8M341.1 149.8h71.6M345.8 154.1h25.4M99.7 172v2h-9v-2h10.3M165.2 167.8l.4 1.5M165.2 167.8l-.4 1.5M165.2 167.8v6.5M196.3 172h1.2M199.5 172a4 4 0 0 1 4-4 4 4 0 0 1 4 4M199.5 172a4 4 0 0 0 4 4 4 4 0 0 0 4-4M199.5 172a4 4 0 0 0 4 4M199.5 172h-1.6l5.6 5.6"/>
<path d="M203.5 176v1.6M207.5 172a4 4 0 0 1-4 4M207.5 172h1.7l-5.7 5.6M341.1 176.5h71.6M164.8 190.7l.4 1.5M165.2 187.7v4.5M165.6 190.7l-.4 1.5M344.8 182.1h46.2M251.2 211.7h2M251.4 210.9l1.5 1.5M259.2 211.7h2M259.2 200.9h2"/>
<path d="M259.4 210.9l1.5 1.5M259.4 200.2l1.5 1.5M267.2 211.7h2M267.2 200.9h2M267.2 203.7h2M267.4 210.9l1.5 1.5M267.4 202.9l1.5 1.5M267.4 200.2l1.5 1.5M341 218.1h72.3v35.9h-72.3zM348.4 218.1v25.3M361.7 218.1v25.3M395.6 218.1v25.3"/>
<path d="M404 218.1v25.3M195.2 232.9l1.5 .4M195.2 232.9h13.9M196.7 232.5l-1.5 .4M207.3 229.2l.8-.6 .9-.1a2.45 2.45 0 0 1 1.5-2.3 2.45 2.45 0 0 1 2.6 .4 4.3 4.3 0 0 1 4.8-2.3 4.3 4.3 0 0 1 3.4 4.2 2.45 2.45 0 0 1 1.4-2.3 2.45 2.45 0 0 1 2.6 .4 4.3 4.3 0 0 1 4.9-2.3 4.3 4.3 0 0 1 3.3 4.2 1.4 1.4 0 0 1 1.3 .8 1.4 1.4 0 0 1-.2 1.5 2.45 2.45 0 0 1 1.3 2.7 2.45 2.45 0 0 1-2.4 2 2.45 2.45 0 0 1-1.4 2.2 2.45 2.45 0 0 1-2.7-.4 4.3 4.3 0 0 1-4.8 2.3 4.3 4.3 0 0 1-3.3-4.1 2.45 2.45 0 0 1-1.5 2.2 2.45 2.45 0 0 1-2.6-.4 4.3 4.3 0 0 1-4.8 2.3 4.3 4.3 0 0 1-3.4-4.1 1.4 1.4 0 0 1-1.3-.9 1.4 1.4 0 0 1 .3-1.5 2.45 2.45 0 0 1-.7-3.9zM243.7 231.5l-7.8 1.1M246.9 228.5l3.2 5.5h-6.4zM341 226.3h72.3M341 234.6h72.3M341 239h72.3M134 248.8h30.8M292.4 245.1h23"/>
<path d="M341 243.4h72.3M341.1 271.8h71.6M341.1 280h71.6M341.1 275.9h71.6M343.7 261.5h24.7M381.1 271.8v16.3M0 287.1v10h10M341.1 290.1v-33.2h71.6v33.2M341.1 288.1h71.6M341.1 284h71.6M420.1 287.1v10h-10"/>
<circle cx="129.8" cy="248.8" r="4"/>
<circle cx="288.3" cy="245.1" r="4"/>
</g>
<path d="M90.7 172h9v2h-9zM197.9 172h1.6l.6 2 .6 .8zM203.5 176l2-.6 .9-.6-2.9 2.8zM200.7 174.8l1.8 1 1 .2v1.6zM207.5 172h1.7l-2.8 2.8 1-1.8z" fill="#000"/>
<g font-size="4.9">
<text x="293.8" y="244">SECTION</text>
<text x="128" y="250.5">A</text>
<text x="135.3" y="247.6">ELEVATION</text>
<text x="286.7" y="246.8">1</text>
</g>
<text font-size="4.4" x="354" y="250.1">REVISION SCHEDULE</text>
<g font-size="4.2">
<text x="234.1" y="71.3">1</text>
<text x="230.5" y="87.3">2</text>
<text x="245.7" y="233.5">2</text>
</g>
<g font-size="3.5">
<text x="343.6" y="11.5">PROJECT -:</text>
<text x="346" y="18.4">APOLLO GIRLS HOSTEL BUILDING</text>
<text x="346" y="23.1">(RIGHT WING)-CHITTOOR</text>
<text x="144.5" y="32.8">3760</text>
<text x="343.6" y="33.5">GENERAL NOTES:</text>
<text x="99.6" y="40.8">25</text>
<text x="117" y="40.8">1495</text>
<text x="162.7" y="40.8">2160</text>
<text x="187.4" y="40.8">55</text>
<text x="197" y="40.8">25</text>
<text x="211.1" y="36">LENGTH</text>
<text x="346.8" y="41.2">GRADE OF CONCRETE</text>
<text x="392.5" y="41.2">-</text>
<text x="399.8" y="41.2">M40</text>
<text x="211.1" y="44">NOTCH</text>
<text x="122.4" y="50.8">2000</text>
<text x="162.7" y="50.8">1200</text>
<text x="185.4" y="50.8">560</text>
<text x="346.8" y="49.7">GRADE OF STEEL</text>
<text x="392.1" y="49.7">-</text>
<text x="398.3" y="49.7">Fe550</text>
<text x="121.3" y="58.8">1890</text>
<text x="147.6" y="58.8">110</text>
<text x="162.7" y="58.8">1200</text>
<text x="180.3" y="58.8">110</text>
<text x="186.7" y="58.8">450</text>
<text x="211.1" y="54">OPENING</text>
<text x="346.8" y="57.6">STRIPPING STRENGTH</text>
<text x="392.3" y="57.6">-</text>
<text x="398.5" y="57.6">M20</text>
<text x="211.1" y="62.1">GEOMETRY</text>
<text x="346.8" y="65.9">LIFTING,TRANSPORTATION</text>
<text x="125.2" y="66.8">2225</text>
<text x="155.6" y="66.8">50</text>
<text x="163.4" y="66.8">650</text>
<text x="173.1" y="66.8">50</text>
<text x="182.6" y="66.8">785</text>
<text x="211.1" y="70.1">RECESS</text>
<text x="346.8" y="70.6">AND ERECTION</text>
<text x="392.5" y="69.7">-</text>
<text x="398.7" y="69.7">M35</text>
<text x="108.1" y="74.8">780</text>
<text x="140.1" y="74.8">1810</text>
<text x="177.4" y="74.8">1170</text>
<text x="297.5" y="75">160</text>
<text x="343" y="77.7">COVER:</text>
<text x="98.8" y="82.8">150</text>
<text x="105.2" y="82.8">250</text>
<text x="112.1" y="82.8">300</text>
<text x="119.6" y="82.8">300</text>
<text x="127.1" y="82.8">300</text>
<text x="134.6" y="82.8">300</text>
<text x="141.5" y="82.8">250</text>
<text x="148.4" y="82.8">300</text>
<text x="155.9" y="82.8">300</text>
<text x="163.4" y="82.8">300</text>
<text x="170.9" y="82.8">300</text>
<text x="178.4" y="82.8">300</text>
<text x="186.2" y="82.8">260</text>
<text x="195.1" y="82.8">150</text>
<text x="211.1" y="78.1">N1/N2</text>
<text x="292" y="83">100</text>
<text x="299.4" y="83">60</text>
<text x="310.1" y="78.3">LENGTH/OPENING</text>
<text x="211.1" y="86.1">N7</text>
<text x="310.1" y="86.3">GEOMETRY</text>
<text x="346.8" y="85.5">WALL</text>
<text x="391.3" y="85.5">-</text>
<text x="396.6" y="85.5">30mm</text>
<text x="99.9" y="90.8">100</text>
<text x="144.4" y="90.8">3560</text>
<text x="191.4" y="90.8">100</text>
<text x="211.1" y="94.1">N6</text>
<text x="291.7" y="91">30</text>
<text x="303.6" y="91">130</text>
<text x="310.1" y="94.3">RECESS</text>
<text x="346.8" y="93.2">ALL DIMENSIONS ARE IN MM</text>
<text x="135.9" y="97.6">T8@200mmC/C</text>
<text x="297.5" y="99">160</text>
<text x="343" y="100.6">LEGENDS:</text>
<text x="125.5" y="103.8">2250</text>
<text x="163.1" y="103.8">675</text>
<text x="181.9" y="103.8">835</text>
<text x="211.1" y="107.1">N5</text>
<text x="292.4" y="107">80</text>
<text x="299.1" y="107">80</text>
<text x="310.1" y="102.3">N5</text>
<text x="310.1" y="110.3">N7</text>
<text x="346.8" y="108.1">ERECTION MARK</text>
<text x="388.2" y="108.1">-</text>
<text x="289.9" y="115">420</text>
<text x="297.5" y="115">160</text>
<text x="310.1" y="118.3">N6</text>
<text x="346.8" y="116.4">MOULD FACE</text>
<text x="388.1" y="116.4">-</text>
<text x="398.3" y="116.4">MF</text>
<text x="51.5" y="131" transform="rotate(-90 51.5 131)">820</text>
<text x="59.5" y="131" transform="rotate(-90 59.5 131)">820</text>
<text x="215.6" y="131.3" transform="rotate(-90 215.6 131.3)">N10</text>
<text x="224.6" y="131.3" transform="rotate(-90 224.6 131.3)">N10</text>
<text x="67.5" y="137" transform="rotate(-90 67.5 137)">340</text>
<text x="274.2" y="137" transform="rotate(-90 274.2 137)">340</text>
<text x="75.5" y="140.7" transform="rotate(-90 75.5 140.7)">34</text>
<text x="212.3" y="142.8" transform="rotate(-90 212.3 142.8)">250</text>
<text x="282.2" y="140.7" transform="rotate(-90 282.2 140.7)">34</text>
<text x="43.5" y="148.6" transform="rotate(-90 43.5 148.6)">610</text>
<text x="67.5" y="148.4" transform="rotate(-90 67.5 148.4)">575</text>
<text x="221.3" y="144.4" transform="rotate(-90 221.3 144.4)">250</text>
<text x="274.2" y="148.4" transform="rotate(-90 274.2 148.4)">575</text>
<text x="11.4" y="151.9" transform="rotate(-90 11.4 151.9)">850</text>
<text x="19.5" y="151.9" transform="rotate(-90 19.5 151.9)">850</text>
<text x="27.5" y="150.5" transform="rotate(-90 27.5 150.5)">740</text>
<text x="35.5" y="150.8" transform="rotate(-90 35.5 150.8)">775</text>
<text x="59.5" y="151.3" transform="rotate(-90 59.5 151.3)">800</text>
<text x="83.5" y="151.3" transform="rotate(-90 83.5 151.3)">800</text>
<text x="212.3" y="150" transform="rotate(-90 212.3 150)">238</text>
<text x="221.3" y="153.3" transform="rotate(-90 221.3 153.3)">511</text>
<text x="258.2" y="151.9" transform="rotate(-90 258.2 151.9)">850</text>
<text x="266.2" y="150.5" transform="rotate(-90 266.2 150.5)">740</text>
<text x="318.3" y="151.3" transform="rotate(-90 318.3 151.3)">800</text>
<text x="326.3" y="150.8" transform="rotate(-90 326.3 150.8)">775</text>
<text x="345.8" y="153.8">CONTRACTOR -:</text>
<text x="27.5" y="160.6" transform="rotate(-90 27.5 160.6)">110</text>
<text x="35.5" y="160.3" transform="rotate(-90 35.5 160.3)">50</text>
<text x="212.3" y="157.2" transform="rotate(-90 212.3 157.2)">238</text>
<text x="266.2" y="160.6" transform="rotate(-90 266.2 160.6)">110</text>
<text x="326.3" y="160.3" transform="rotate(-90 326.3 160.3)">50</text>
<text x="361.1" y="159.3">VME PRECAST PRODUCTS</text>
<text x="212.3" y="164.9" transform="rotate(-90 212.3 164.9)">125</text>
<text x="221.3" y="166.1" transform="rotate(-90 221.3 166.1)">511</text>
<text x="3.4" y="178.8" transform="rotate(-90 3.4 178.8)">2930</text>
<text x="43.5" y="176.9" transform="rotate(-90 43.5 176.9)">1580</text>
<text x="51.5" y="178.5" transform="rotate(-90 51.5 178.5)">2900</text>
<text x="221.3" y="178.9" transform="rotate(-90 221.3 178.9)">511</text>
<text x="229.3" y="178.8" transform="rotate(-90 229.3 178.8)">2930</text>
<text x="250.2" y="178.8" transform="rotate(-90 250.2 178.8)">2930</text>
<text x="19.5" y="183.8" transform="rotate(-90 19.5 183.8)">1650</text>
<text x="27.5" y="183.8" transform="rotate(-90 27.5 183.8)">1650</text>
<text x="158" y="184.8">BRACING</text>
<text x="161" y="180.1">TEMP</text>
<text x="258.2" y="183.8" transform="rotate(-90 258.2 183.8)">1650</text>
<text x="266.2" y="183.8" transform="rotate(-90 266.2 183.8)">1650</text>
<text x="344.8" y="181.8">STRUCTURAL CONSULTANT -:</text>
<text x="11.4" y="189.5" transform="rotate(-90 11.4 189.5)">2080</text>
<text x="221.3" y="191.7" transform="rotate(-90 221.3 191.7)">511</text>
<text x="361.1" y="186.8">ES STRUCTURAL CONSULTANT</text>
<text x="59.5" y="192.4" transform="rotate(-90 59.5 192.4)">150</text>
<text x="19.5" y="209.2" transform="rotate(-90 19.5 209.2)">430</text>
<text x="27.5" y="204.6" transform="rotate(-90 27.5 204.6)">110</text>
<text x="43.5" y="205.2" transform="rotate(-90 43.5 205.2)">740</text>
<text x="59.5" y="204.5" transform="rotate(-90 59.5 204.5)">800</text>
<text x="221.3" y="204.4" transform="rotate(-90 221.3 204.4)">511</text>
<text x="258.2" y="209.2" transform="rotate(-90 258.2 209.2)">430</text>
<text x="266.2" y="204.6" transform="rotate(-90 266.2 204.6)">110</text>
<text x="27.5" y="212.4" transform="rotate(-90 27.5 212.4)">320</text>
<text x="51.5" y="213.2" transform="rotate(-90 51.5 213.2)">30</text>
<text x="67.5" y="213.3" transform="rotate(-90 67.5 213.3)">25</text>
<text x="221.3" y="212.7" transform="rotate(-90 221.3 212.7)">125</text>
<text x="229.3" y="213.8" transform="rotate(-90 229.3 213.8)">20</text>
<text x="266.2" y="211.7" transform="rotate(-90 266.2 211.7)">320</text>
<text x="396.7" y="223.5">GRS</text>
<text x="405.4" y="223.5">PRC</text>
<text x="99.3" y="230.9">150</text>
<text x="105.2" y="230.9">250</text>
<text x="112.1" y="230.9">300</text>
<text x="119.6" y="230.9">300</text>
<text x="127.1" y="230.9">300</text>
<text x="134.6" y="230.9">300</text>
<text x="141.5" y="230.9">250</text>
<text x="148.4" y="230.9">300</text>
<text x="155.9" y="230.9">300</text>
<text x="163.4" y="230.9">300</text>
<text x="170.9" y="230.9">300</text>
<text x="178.4" y="230.9">300</text>
<text x="185.4" y="230.9">260</text>
<text x="192.6" y="230.9">150</text>
<text x="396.7" y="232.1">GRS</text>
<text x="405.4" y="232.1">PRC</text>
<text x="211.1" y="234.1">N4/SHEAR KEY</text>
<text x="396.7" y="237.9">GRS</text>
<text x="405.4" y="237.9">PRC</text>
<text x="293.7" y="250.5">1 : 40</text>
<text x="135.3" y="254.1">1 : 40</text>
<text x="343.7" y="261.2">DRAWING TITLE -:</text>
<text x="345.8" y="266">PW-GF-02-MOULD DRAWING</text>
</g>
<g font-size="3.4">
<text x="232" y="136.1">103224</text>
<text x="233" y="209.9">100274</text>
</g>
<g font-size="2.8">
<text x="128.3" y="115.3">2</text>
<text x="173.3" y="117">1</text>
<text x="200.6" y="136.3">5</text>
<text x="233.4" y="141.6">1F SSL</text>
<text x="361.1" y="164.7">124,Eraiyur Road,Vallam (A) Village,</text>
<text x="202.8" y="172.9">4</text>
<text x="361.1" y="168.6">Sriperumbudur,Kanchipuram-602105,</text>
<text x="361.1" y="172.5">Tamil Nadu,India Chennai-600 037,India</text>
<text x="361.1" y="191.3">B167, 12th cross street, Jawahar Nagar,</text>
<text x="361.1" y="195.2">Palayamkottai, Tirunelveli-627007</text>
<text x="361.1" y="199.1">Cell No : +91 98658 03764</text>
<text x="202.8" y="208.6">3</text>
<text x="236.4" y="215.4">GF</text>
<text x="368.7" y="221.5">REVISED AS PER</text>
<text x="343.9" y="223.4">2</text>
<text x="349.6" y="223.4">16-05-26</text>
<text x="372.4" y="225.4">CLOUDED</text>
<text x="344.2" y="231.7">1</text>
<text x="349.6" y="231.7">15-05-26</text>
<text x="368.7" y="229.8">REVISED AS PER</text>
<text x="372.4" y="233.7">CLOUDED</text>
<text x="343.9" y="238">0</text>
<text x="349.4" y="238">05-05-26</text>
<text x="367" y="238">FOR PRODUCTION</text>
<text x="342.5" y="242.4">Rev</text>
<text x="352.2" y="242.4">Date</text>
<text x="371.7" y="242.4">Description</text>
<text x="396.6" y="242.4">Chkd</text>
<text x="405" y="242.4">Appd.</text>
<text x="342.1" y="275">ES JOB NO : ESP25087</text>
<text x="381.8" y="275">DRAWN BY:-</text>
<text x="400.8" y="275">GMP</text>
<text x="342.1" y="279.2">ELEMENT NO : PW-GF-02</text>
<text x="381.8" y="279.2">SHEET SIZE:-</text>
<text x="401.4" y="279.2">A3</text>
<text x="342.1" y="287.4">SCALE :</text>
<text x="342.1" y="283.1">SHEET NO :</text>
<text x="355.3" y="287.4">1 : 40</text>
<text x="359.2" y="283.1">PW-GF-02(M1)</text>
<text x="381.8" y="283.1">REV.NO:-</text>
<text x="381.8" y="287.4">LEVEL :</text>
<text x="395.8" y="283.1">2</text>
</g>
</svg>
